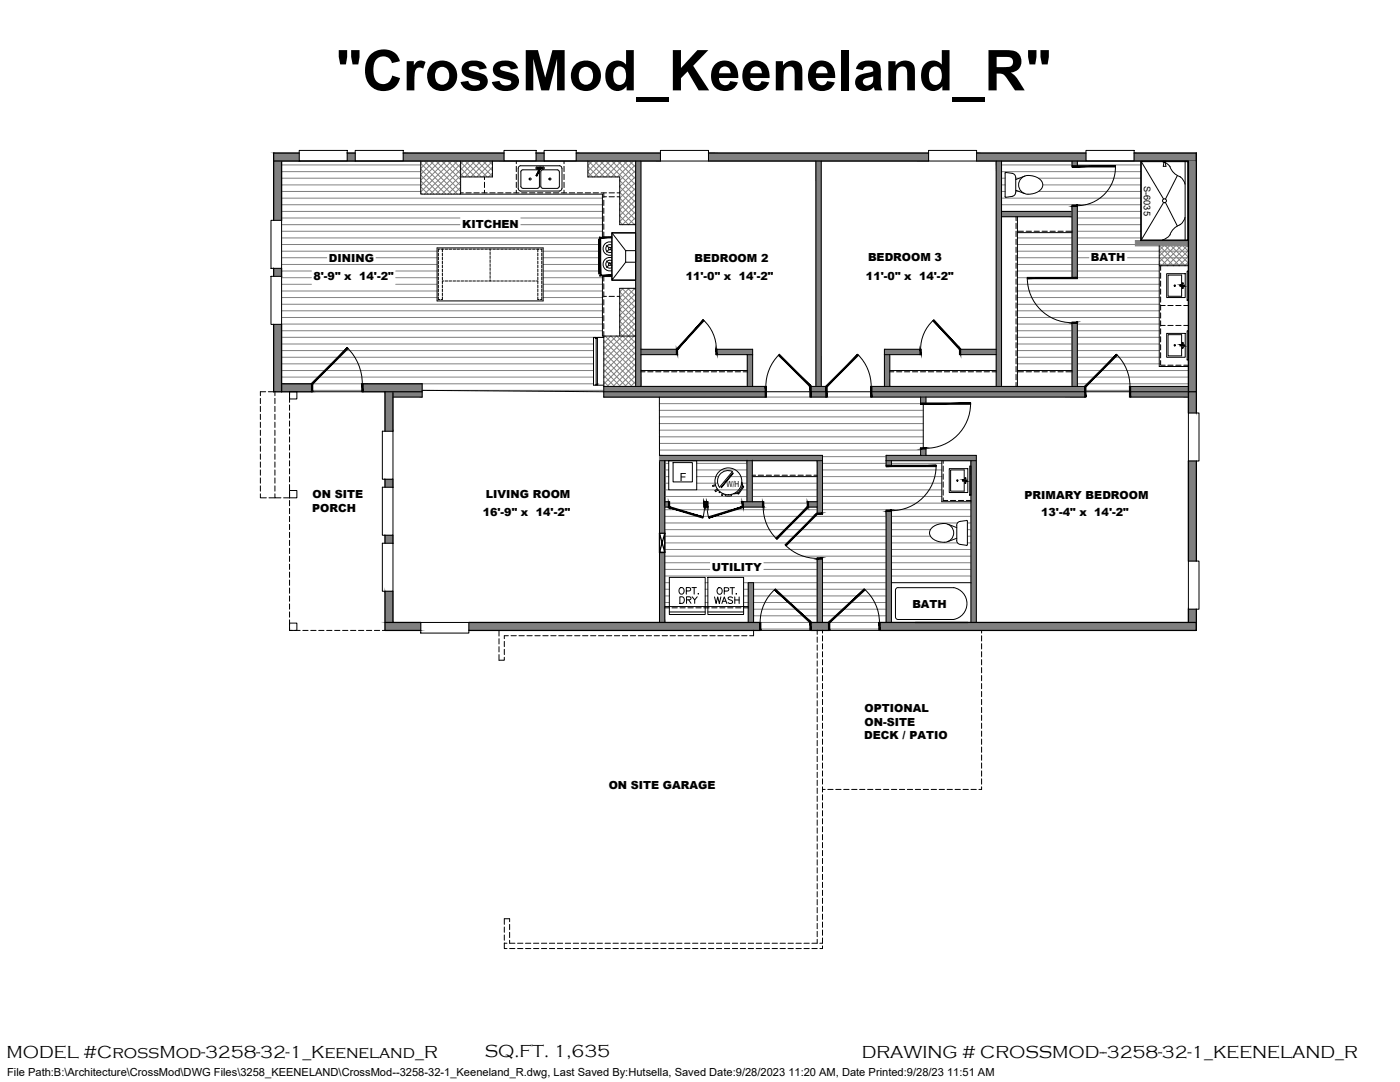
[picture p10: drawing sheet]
<svg xmlns="http://www.w3.org/2000/svg" width="279mm" height="216mm" viewBox="0 0 279 216" stroke-linecap="round" stroke-linejoin="round" font-family="sans-serif">
<!-- layer: CAB -->
<g fill="none" stroke="#000" stroke-width=".2">
<path d="M84 32.1v6.6h7.9v-6.6M91.9 38.7h28.3v8.5h1.9M91.9 38.5h.6M93 38.5h1M94.6 38.5h1M96.2 38.5h1M96.7 35.3v.5M96.7 36.4v1M96.7 38v.5M97.7 38.5h1.1M98.3 32.1v3.2h-6.4M99.3 38.5h1.1"/>
<path d="M100.9 38.5h1.1M102.5 38.5h1.1M103 32.1v.6M103 33.2v1M103 34.8v1M103 36.4v1M103 38v.5M104.1 38.5h1.1M105.7 38.5h1M107.3 38.5h1M108.9 38.5h1M110.4 38.5h1.1"/>
<path d="M112 38.5h1.1M112.6 32.1v.6M112.6 33.2v1M112.6 34.8v1M112.6 36.4v1M112.6 38v.5M113.6 38.5h1.1M115.2 38.5h1.1M116.8 38.5h1.1M117.3 32.1v3.2h6.4v9.5h3.2M118.4 38.5h1M120 38.5h1"/>
<path d="M120.5 39.3h.5M120.5 38.5v.9M120.5 39.9v1.1M121.6 38.5h1M121.6 39.3h1M123.1 38.5h.6M123.1 39.3h.6M87.2 49.5h21.2v10.5h-21.2zM87.5 50.5v.6M87.5 51.3v.5M87.5 52.1v.5M87.5 52.9v.5"/>
<path d="M87.5 53.7v.5M87.5 54.5v.5M87.5 55.3v.5M87.5 56.1v.5M87.5 56.9v.5M87.5 57.7v.5M87.5 58.5v.5M87.5 59.2v.6h.3M87.8 49.7h-.3v.5M88 49.7h.5M88.3 49.7v.5M88.3 50.5v.6"/>
<path d="M88.3 51.3v.5M88.3 52.1v.5M88.3 52.9v.5M88.3 53.7v.5M88.3 54.5v.5M88.3 55.3v.5M88.3 56.9v.5M88.3 57.7v.5M88.3 58.5v.5M88.3 59.2v.6h-.3M88.5 56.1h-.2v.5M88.8 56.1h.5"/>
<path d="M88.8 49.7h.5M89.6 56.1h.5M89.6 49.7h.5M90.4 56.1h.5M90.4 49.7h.5M91.2 56.1h.5M91.2 49.7h.5M92 56.1h.5M92 49.7h.5M92.8 56.1h.5M92.8 49.7h.5M93.6 56.1h.5"/>
<path d="M93.6 49.7h.5M94.4 56.1h.5M94.4 49.7h.5M95.2 56.1h.5M95.2 49.7h.5M95.9 56.1h.6M95.9 49.7h.6M96.8 56.1h.5M96.8 49.7h.5M97.5 56.1h.6M97.5 49.7h.6M97.8 49.7v.3"/>
<path d="M97.8 50.2v.6M97.8 51.1v.5M97.8 51.8v.6M97.8 52.6v.6M97.8 53.4v.6M97.8 54.2v.6M97.8 55v.5M97.8 55.8v.3M98.3 56.1h.6M98.3 49.7h.6M99.1 56.1h.6M99.1 49.7h.6"/>
<path d="M99.9 56.1h.6M99.9 49.7h.6M100.7 56.1h.5M100.7 49.7h.5M101.5 56.1h.5M101.5 49.7h.5M102.3 56.1h.5M102.3 49.7h.5M103.1 56.1h.5M103.1 49.7h.5M103.9 56.1h.5M103.9 49.7h.5"/>
<path d="M104.7 56.1h.5M104.7 49.7h.5M105.5 56.1h.5M105.5 49.7h.5M106.3 56.1h.5M106.3 49.7h.5M107.1 56.1h.2v.5M107.1 49.7h.2M107.3 59.2v.6h.3M107.3 50.5v.6M107.3 51.3v.5M107.3 52.1v.5"/>
<path d="M107.3 52.9v.5M107.3 53.7v.5M107.3 54.5v.5M107.3 55.3v.5M107.3 56.9v.5M107.3 57.7v.5M107.3 58.5v.5M107.6 49.7h-.3v.5M107.9 49.7h.2v.5M108.1 59.2v.6h-.2M108.1 50.5v.6M108.1 51.3v.5"/>
<path d="M108.1 52.1v.5M108.1 52.9v.5M108.1 53.7v.5M108.1 54.5v.5M108.1 55.3v.5M108.1 56.1v.5M108.1 56.9v.5M108.1 57.7v.5M108.1 58.5v.5M120.5 41.5v1.1M120.5 43.1v1.1M120.5 44.7v1.1"/>
<path d="M120.5 46.3v.9M120.5 55.2v.9M120.5 56.6v1.1M120.5 58.2v1.1M120.5 59.8v1.1M120.5 59.1h.5M121.6 59.1h1M122.1 55.2h-1.9v11.9h6.7M123.1 59.1h.6M126.9 57.5h-3.2v9.6M202.8 43.2v.8M202.8 44.6v1"/>
<path d="M202.8 46.1v1.1M202.8 47.7v1.1M202.8 49.3v1.1M202.8 50.9v1.1M202.8 52.5v1.1M202.8 54.1v1M202.8 55.7v1M202.8 57.3v1M202.8 58.8v1.1M203.1 43.2v33.9M203.1 46.4h10.9M203.1 46.1h1.2"/>
<path d="M204.8 46.1h1M206.4 46.1h1M208 46.1h1M209.6 46.1h1M211.1 46.1h1.1M212.7 46.1h1.3M231.4 49.1v3.9h5.8M231.4 53v20.1h5.8M231.6 53v1M231.6 54.5v1M231.6 56.1v1M231.6 57.7v1"/>
<path d="M231.6 59.2v1.1M52 79.5v1M53 78.2h-1v.8M53.6 78.2h1M54.9 78.2v.8M54.9 79.5v1M57.8 78.2h1.4v1.4h-1.4zM57.8 78.2v.5M57.8 79.2v1.1M62.3 78.2h10M120.5 61.4v1M120.5 63v1"/>
<path d="M120.5 64.6v1M120.5 66.1v11M127.9 73.9h21.2M127.9 74.2h.8M129.3 74.2h1M130.9 74.2h1M132.4 74.2h1.1M134 74.2h1.1M135.6 74.2h1.1M137.2 74.2h1.1M138.8 74.2h1M140.4 74.2h1"/>
<path d="M142 74.2h1M143.6 74.2h1M145.1 74.2h1.1M146.7 74.2h1.1M148.3 74.2h.8M177.6 73.9h21.2M177.6 74.2h.8M178.9 74.2h1.1M180.5 74.2h1.1M182.1 74.2h1.1M183.7 74.2h1M185.3 74.2h1.1"/>
<path d="M186.9 74.2h1M188.5 74.2h1M190.1 74.2h1M191.6 74.2h1.1M193.2 74.2h1.1M194.8 74.2h1.1M196.4 74.2h1.1M198 74.2h.8M202.8 60.4v1.1M202.8 62v1.1M202.8 63.6v1.1M202.8 65.2v1.1"/>
<path d="M202.8 66.8v1M202.8 68.4v1M202.8 70v1M202.8 71.5v1.1M202.8 73.1v1.1M202.8 74.7v1.1M202.8 76.3v.8M203.1 73.9h10.9M203.1 74.2h1.2M204.8 74.2h1M206.4 74.2h1M208 74.2h1"/>
<path d="M209.6 74.2h1M211.1 74.2h1.1M212.7 74.2h1.3M231.6 71.9v1h.9M231.6 61h.9M231.6 60.8v1.1M231.6 62.4v1.1M231.6 64v1.1M231.6 65.6v1.1M231.6 67.2v1M231.6 68.8v1M231.6 70.4v1"/>
<path d="M231.6 64.9h.9M233.1 61h1M233.1 72.9h1M233.1 64.9h1M234.7 61h1M234.7 72.9h1M234.7 64.9h1M236.2 61h1M236.2 72.9h1M236.2 64.9h1M52 98.5v.8h1.1M52 81.1v1"/>
<path d="M52 82.7v1M52 84.2v1.1M52 85.8v1.1M52 87.4v1.1M52 89v1.1M52 90.6v1.1M52 92.2v1M52 93.8v1M52 95.4v1M52 96.9v1.1M53.7 99.3h1.2M54.9 98.5v.8h1.2"/>
<path d="M54.9 81.1v1M54.9 82.7v1M54.9 84.2v1.1M54.9 85.8v1.1M54.9 87.4v1.1M54.9 89v1.1M54.9 90.6v1.1M54.9 92.2v1M54.9 93.8v1M54.9 95.4v1M54.9 96.9v1.1M56.6 99.3h1.2"/>
<path d="M57.8 97.9h1.4v1.4h-1.4zM57.8 80.8v1.1M57.8 82.4v1.1M57.8 84v1M57.8 85.6v1M57.8 87.2v1M57.8 88.8v1M57.8 90.3v1.1M57.8 91.9v1.1M57.8 93.5v1.1M57.8 95.1v1.1M57.8 96.7v1"/>
<path d="M57.8 98.3v1M57.8 99.9v1M150.1 95.1h13M150.1 94.8h.7M151.3 94.8h1.1M152.9 94.8h1.1M154.5 94.8h1.1M156.1 94.8h1M157.7 94.8h1M159.3 94.8h1M160.8 94.8h1.1M162.4 94.8h.7"/>
<path d="M188 91.9v8.2h5.8M188.2 99.3v.6h.9M188.2 91.9v.6M188.2 93v1M188.2 94.6v1M188.2 96.2v1M188.2 97.7v1.1M189.7 99.9h1M191.3 99.9h1M192.8 99.9h1M57.8 101.5v1M57.8 103v1.1"/>
<path d="M57.8 104.6v1.1M57.8 106.2v1.1M57.8 107.8v1.1M57.8 109.4v1M57.8 111v1M57.8 112.6v1M57.8 114.2v1M57.8 115.7v1.1M57.8 117.3v1.1M57.8 118.9v1.1M57.8 125.3v.5v-1.5h1.4v1.5h-1.4h.5M57.8 120.5v1.1"/>
<path d="M57.8 122.1v1M57.8 123.7v1M58.8 125.8h1.1M60.4 125.8h1.1M62 125.8h1.1M63.6 125.8h1.1M65.2 125.8h1.1M66.8 125.8h1M68.4 125.8h1M70 125.8h1M71.5 125.8h1.1M73.1 125.8h1.1"/>
<path d="M74.7 125.8h1.1M76.3 125.8h.5M99.6 130.6v1.1h1v-.6M99.6 125.8v1.1M99.6 127.4v1.1M99.6 129v1.1M100.6 128v1M100.6 129.6v1M101.5 126.9h-.9v.5M102 126.9h1M103.6 126.9h1M105.2 126.9h1"/>
<path d="M106.7 126.9h1.1M108.3 126.9h1.1M109.9 126.9h1.1M111.5 126.9h1.1M113.1 126.9h1.1M114.7 126.9h1M116.3 126.9h1M117.9 126.9h1M119.4 126.9h1.1M121 126.9h1.1M122.6 126.9h1.1M124.2 126.9h1.1"/>
<path d="M125.8 126.9h1.1M127.4 126.9h1M129 126.9h1M130.6 126.9h1M132.1 126.9h1.1M132.7 121h16.6M132.7 121.3h.9M133.7 126.9h1.1M135.3 126.9h1.1M136.9 126.9h1.1M138.5 126.9h1.1M140.1 126.9h1"/>
<path d="M141.7 126.9h1M143.3 126.9h1M144.8 126.9h1.1M146.4 126.9h1.1M148 126.9h1.1M150.4 125.8v1.1h-.8M151.7 125.8h10.1M163.1 125.8v.8M163.1 127.1v1.1M163.1 128.7v1.1M163.1 130.3v1M163.1 131.9v1"/>
<path d="M163.1 133.5v1M163.1 135v1.1M163.1 136.6v1.1M163.1 138.2v1.1M163.1 139.8v1.1M164.1 125.8v.5M164.1 126.9v1M164.1 128.4v1.1M164.1 130v1.1M164.1 131.6v1.1M164.1 133.2v1.1M164.1 134.8v1"/>
<path d="M164.1 136.4v1M164.1 138v1M164.1 139.6v1M165.5 125.8h10M195.9 125.8v.5M195.9 126.9v1M195.9 128.4v1.1M195.9 130v1.1M195.9 131.6v1.1M195.9 133.2v1.1M195.9 134.8v1M195.9 136.4v1"/>
<path d="M195.9 138v1M195.9 139.6v1M163.1 141.4v1.1M163.1 143v1M163.1 144.6v1M163.1 146.2v1M163.1 147.7v1.1M163.1 149.3v1.1M163.1 150.9v1.1M163.1 152.5v1.1M163.1 154.1v1.1M163.1 155.7v1"/>
<path d="M163.1 157.3v1M163.1 158.9v1M164.1 157.5h.6M164.1 141.1v1.1M164.1 142.7v1.1M164.1 144.3v1.1M164.1 145.9v1M164.1 147.5v1M164.1 149.1v1M164.1 150.6v1.1M164.1 152.2v1.1M164.1 153.8v1.1"/>
<path d="M164.1 155.4v1.1M164.1 157v1.1M164.1 158.6v1M165.2 157.5h1.1M166.8 157.5h1.1M168.4 157.5h1M170 157.5h1M171.6 157.5h1M173.1 157.5h1.1M174.7 157.5h1.1M176.3 157.5h1.1M177.9 157.5h1.1"/>
<path d="M179.5 157.5h1.1M181.1 157.5h1M182.7 157.5h1M184.3 157.5h1M185.8 157.5h1.1M187.4 157.5h1.1M189 157.5h1.1M190.6 157.5h1.1M192.2 157.5h1.1M193.8 157.5h1M195.9 141.1v1.1M195.9 142.7v1.1"/>
<path d="M195.9 144.3v1.1M195.9 145.9v1M195.9 147.5v1M195.9 149.1v1M195.9 150.6v1.1M195.9 152.2v1.1M195.9 153.8v1.1M195.9 155.4v1.1M195.9 157v.5h-.5M163.1 160.4v1.1M163.1 162v1.1M163.1 163.6v1.1"/>
<path d="M163.1 165.2v1.1M163.1 166.8v1.1M163.1 168.4v1M163.1 170v1M163.1 171.6v1M163.1 173.1v1.1M163.1 174.7v1.1M163.1 176.3v1.1M163.1 177.9v1.1M163.1 179.5v1.1M164.1 160.2v1M164.1 161.8v1"/>
<path d="M164.1 163.3v1.1M164.1 164.9v1.1M164.1 166.5v1.1M164.1 168.1v1.1M164.1 169.7v1.1M164.1 171.3v1M164.1 172.9v1M164.1 174.5v1M164.1 176v1.1M164.1 177.6v1.1M164.1 179.2v1.1M100.6 188.2v1.1h.6"/>
<path d="M100.6 185v1M100.6 186.6v1M100.6 188.2h.6M101.7 183.9v-.6h-1.1v1.1M101.7 189.3h1.1M101.7 184.4v1.1M101.7 186v1.1M101.7 187.6v.6h1.1M103.3 189.3h1.1M103.3 188.2h1.1M104.9 189.3h1M104.9 188.2h1"/>
<path d="M106.5 189.3h1M106.5 188.2h1M108.1 189.3h1M108.1 188.2h1M109.6 189.3h1.1M109.6 188.2h1.1M111.2 189.3h1.1M111.2 188.2h1.1M112.8 189.3h1.1M112.8 188.2h1.1M114.4 189.3h1.1M114.4 188.2h1.1"/>
<path d="M116 189.3h1.1M116 188.2h1.1M117.6 189.3h1M117.6 188.2h1M119.2 189.3h1M119.2 188.2h1M120.8 189.3h1M120.8 188.2h1M122.3 189.3h1.1M122.3 188.2h1.1M123.9 189.3h1.1M123.9 188.2h1.1"/>
<path d="M125.5 189.3h1.1M125.5 188.2h1.1M127.1 189.3h1.1M127.1 188.2h1.1M128.7 189.3h1.1M128.7 188.2h1.1M130.3 189.3h1M130.3 188.2h1M131.9 189.3h1M131.9 188.2h1M133.5 189.3h1M133.5 188.2h1"/>
<path d="M135 189.3h1.1M135 188.2h1.1M136.6 189.3h1.1M136.6 188.2h1.1M138.2 189.3h1.1M138.2 188.2h1.1M139.8 189.3h1.1M139.8 188.2h1.1M141.4 189.3h1.1M141.4 188.2h1.1M143 189.3h1M143 188.2h1"/>
<path d="M144.6 189.3h1M144.6 188.2h1M146.2 189.3h1M146.2 188.2h1M147.7 189.3h1.1M147.7 188.2h1.1M149.3 189.3h1.1M149.3 188.2h1.1M150.9 189.3h1.1M150.9 188.2h1.1M152.5 189.3h1.1M152.5 188.2h1.1"/>
<path d="M154.1 189.3h1.1M154.1 188.2h1.1M155.7 189.3h1M155.7 188.2h1M157.3 189.3h1M157.3 188.2h1M158.9 189.3h1M158.9 188.2h1M160.4 189.3h1.1M160.4 188.2h1.1M162 189.3h1.1M163.1 187.4v.8h-1.1"/>
<path d="M163.1 181.1v1M163.1 182.7v1M163.1 184.3v1M163.1 185.8v1.1M164.1 188.7v.6h-.5M164.1 180.8v1.1M164.1 182.4v1.1M164.1 184v1M164.1 185.6v1M164.1 187.2v1h-.5"/>
</g>
<!-- layer: SALESLIT -->
<g fill="#808080" stroke="#808080" stroke-width=".2">
<path d="M120.5 78.2h32.3z"/>
<path d="M120.5 78.2h32.3v1z"/>
<path d="M120.5 77.1h32.3z"/>
<path d="M120.5 77.1h32.3v1.1z"/>
<path d="M149.1 70.8h1.1v6.3z"/>
<path d="M54.6 32.1l1.6 11.9v-11.9zM54.6 32.1l1.6 11.9h-1.6z"/>
<path d="M56.2 76.6l6.1 1.6v-1.6zM56.2 76.6l6.1 1.6h-6.1z"/>
<path d="M54.6 64.7l1.6 13.5v-13.5zM54.6 64.7l1.6 13.5h-1.6z"/>
<path d="M54.6 30.5l5.1 1.6v-1.6zM54.6 30.5l5.1 1.6h-5.1z"/>
<path d="M69.3 30.5l1.6 1.6v-1.6zM69.3 30.5l1.6 1.6h-1.6z"/>
<path d="M80.5 30.5l20.1 1.6v-1.6zM80.5 30.5l20.1 1.6h-20.1z"/>
<path d="M107 30.5l1.6 1.6v-1.6zM107 30.5l1.6 1.6h-1.6z"/>
<path d="M115 30.5l16.8 1.6v-1.6zM115 30.5l16.8 1.6h-16.8z"/>
<path d="M141.4 30.5l43.9 1.6v-1.6zM141.4 30.5l43.9 1.6h-43.9z"/>
<path d="M194.9 30.5l21.8 1.6v-1.6zM194.9 30.5l21.8 1.6h-21.8z"/>
<path d="M226.3 30.5l12.5 1.6v-1.6zM226.3 30.5l12.5 1.6h-12.5z"/>
<path d="M126.9 32.1l1 45v-45zM126.9 32.1l1 45h-1z"/>
<path d="M162.8 32.1l1.1 45v-45zM162.8 32.1l1.1 45h-1.1z"/>
<path d="M214 32.1l1 1.1v-1.1zM214 32.1l1 1.1h-1z"/>
<path d="M198.8 32.1l1.1 45v-45zM198.8 32.1l1.1 45h-1.1z"/>
<path d="M237.2 32.1l1.6 15.9v-15.9zM237.2 32.1l1.6 15.9h-1.6z"/>
<path d="M237.2 48l1.6 30.2v-30.2zM237.2 48l1.6 30.2h-1.6z"/>
<path d="M237.2 78.2l1.6 4.2v-4.2zM237.2 78.2l1.6 4.2h-1.6z"/>
<path d="M226.6 48l10.6 1.1v-1.1zM226.6 48l10.6 1.1h-10.6z"/>
<path d="M225.5 77.1l11.7 1.1v-1.1zM225.5 77.1l11.7 1.1h-11.7z"/>
<path d="M76.8 118l1.6 6.2v-6.2zM76.8 118l1.6 6.2h-1.6z"/>
<path d="M78.4 78.2l5.8 1v-1zM78.4 78.2l5.8 1h-5.8z"/>
<path d="M76.8 78.2l1.6 7.8v-7.8zM76.8 78.2l1.6 7.8h-1.6z"/>
<path d="M72.3 76.6l11.9 1.6v-1.6zM72.3 76.6l11.9 1.6h-11.9z"/>
<path d="M76.8 124.2l7.2 1.6v-1.6zM76.8 124.2l7.2 1.6h-7.2z"/>
<path d="M93.6 124.2l58.1 1.6v-1.6zM93.6 124.2l58.1 1.6h-58.1z"/>
<path d="M161.8 124.2l3.7 1.6v-1.6zM161.8 124.2l3.7 1.6h-3.7z"/>
<path d="M175.5 124.2l63.3 1.6v-1.6zM175.5 124.2l63.3 1.6h-63.3z"/>
<path d="M131.6 110.2l1.1 14v-14zM131.6 110.2l1.1 14h-1.1z"/>
<path d="M149.3 116.3l1.1 7.9v-7.9zM149.3 116.3l1.1 7.9h-1.1z"/>
<path d="M163.1 111.4l1 12.8v-12.8zM163.1 111.4l1 12.8h-1z"/>
<path d="M176.8 101.9l1.1 22.3v-22.3zM176.8 101.9l1.1 22.3h-1.1z"/>
<path d="M193.8 91.9l1 32.3v-32.3zM193.8 91.9l1 32.3h-1z"/>
<path d="M237.2 121.6l1.6 2.6v-2.6zM237.2 121.6l1.6 2.6h-1.6z"/>
<path d="M237.2 92l1.6 20v-20zM237.2 92l1.6 20h-1.6z"/>
<path d="M225.5 78.2l11.7 1v-1zM225.5 78.2l11.7 1h-11.7z"/>
<path d="M120.5 79.2h32.3zM120.5 78.2l32.3 1h-32.3z"/>
<path d="M120.5 78.2h32.3zM120.5 77.1l32.3 1.1h-32.3z"/>
<path d="M127.9 69.7l7.2 1.1v-1.1zM127.9 69.7l7.2 1.1h-7.2z"/>
<path d="M191.6 69.7l7.2 1.1v-1.1zM191.6 69.7l7.2 1.1h-7.2z"/>
<path d="M199.9 42.2l14.1 1v-1zM199.9 42.2l14.1 1h-14.1z"/>
<path d="M161.8 77.1l3.2 1.1v-1.1zM161.8 77.1l3.2 1.1h-3.2zM161.8 78.2l3.2 1v-1zM161.8 78.2l3.2 1h-3.2z"/>
<path d="M173.9 77.1l42.7 1.1v-1.1zM173.9 77.1l42.7 1.1h-42.7zM173.9 78.2l42.7 1v-1zM173.9 78.2l42.7 1h-42.7z"/>
<path d="M149.1 77.1h1.1zM149.1 70.8l1.1 6.3h-1.1z"/>
<path d="M143 69.7l7.2 1.1v-1.1zM143 69.7l7.2 1.1h-7.2z"/>
<path d="M176.5 70.8l1.1 6.3v-6.3zM176.5 70.8l1.1 6.3h-1.1z"/>
<path d="M214 64.4l1 12.7v-12.7zM214 64.4l1 12.7h-1z"/>
<path d="M183.7 89.5l1.1 1.4v-1.4zM183.7 89.5l1.1 1.4h-1.1z"/>
<path d="M176.8 90.9l18 1v-1zM176.8 90.9l18 1h-18z"/>
<path d="M176.8 91.9l1.1 1.1v-1.1zM176.8 91.9l1.1 1.1h-1.1z"/>
<path d="M183.7 79.2l1.1 1.3v-1.3zM183.7 79.2l1.1 1.3h-1.1z"/>
<path d="M176.5 69.7l7.2 1.1v-1.1zM176.5 69.7l7.2 1.1h-7.2z"/>
<path d="M214 41.1l1 14.4v-14.4zM214 41.1l1 14.4h-1z"/>
<path d="M54.6 53.6l1.6 1.5v-1.5zM54.6 53.6l1.6 1.5h-1.6z"/>
<path d="M131.6 91.9l1.1 14.5v-14.5zM131.6 91.9l1.1 14.5h-1.1z"/>
<path d="M132.7 100.1l.8 .8v-.8zM132.7 100.1l.8 .8h-.8z"/>
<path d="M132.7 100.9l.8 .3v-.3zM132.7 100.9l.8 .3h-.8z"/>
<path d="M131.6 90.9l32.5 1v-1zM131.6 90.9l32.5 1h-32.5z"/>
<path d="M163.1 91.9l1 10.6v-10.6zM163.1 91.9l1 10.6h-1z"/>
<path d="M149.1 91.9l1 8.2v-8.2zM149.1 91.9l1 8.2h-1z"/>
<path d="M161.2 100.1l1.9 1.1v-1.1zM161.2 100.1l1.9 1.1h-1.9z"/>
<path d="M148.2 100.1l4.1 1.1v-1.1zM148.2 100.1l4.1 1.1h-4.1z"/>
<path d="M76.8 106.8l1.6 1.6v-1.6zM76.8 106.8l1.6 1.6h-1.6z"/>
<path d="M76.8 95.6l1.6 1.6v-1.6zM76.8 95.6l1.6 1.6h-1.6z"/>
<path d="M140.6 100.1l.5 1.1v-1.1zM140.6 100.1l.5 1.1h-.5z"/>
</g>
<g fill="none" stroke="#808080" stroke-width=".2">
<path d="M56.2 32.9h27.8M56.2 34.2h27.8M56.2 35.6h27.8M56.2 36.9h27.8M56.2 38.2h27.8M56.2 39.5h64M84 38.4l.3 .3M84 37.3l1.4 1.4M84 36.1l2.6 2.6M84 34.9l3.8 3.8M84 33.8l5 4.9M84 32.6l6.1 6.1"/>
<path d="M84.3 32.1l-.3 .3M84.7 32.1l6.6 6.6M85.5 32.1l-1.5 1.5M85.9 32.1l6 6.1M86.6 32.1l-2.6 2.7M87 32.1l4.9 4.9M87.8 32.1l-3.8 3.9M88.2 32.1l3.7 3.8M89 32.1l-5 5M89.4 32.1l3.1 3.2M90.1 32.1l-6.1 6.2M90.5 32.1l3.2 3.2"/>
<path d="M91.3 32.1l-6.6 6.6M91.7 32.1l3.2 3.2M91.9 36.2l-2.5 2.5M91.9 37.4l-1.3 1.3M91.9 38.5l-.2 .2M92.5 32.1l-6.6 6.6M92.9 32.1l3.1 3.2M93.7 32.1l-6.7 6.6M94 32.1l3.2 3.2M94.8 32.1l-6.6 6.6M95.2 32.1l3.1 3.1M96 32.1l-3.2 3.2"/>
<path d="M96.4 32.1l1.9 1.9M97.2 32.1l-3.2 3.2M97.5 32.1l.8 .8M98.3 32.2l-3.1 3.1M98.3 33.4l-2 1.9M98.3 34.5l-.8 .8M117.3 34.4l1 .9M117.3 33.2l2.1 2.1M117.4 32.1l3.2 3.2M118.2 32.1l-.9 .9M118.6 32.1l3.2 3.2M119.4 32.1l-2.1 2.1"/>
<path d="M119.8 32.1l3.1 3.2M120.5 32.1l-3.1 3.2M120.9 32.1l6 5.9M121.7 32.1l-3.1 3.2M122.1 32.1l4.8 4.8M122.9 32.1l-3.2 3.2M123.3 32.1l3.6 3.6M123.7 37.2l3.2 3.2M124.1 32.1l-3.2 3.2M124.4 32.1l2.5 2.4M125.2 32.1l-3.2 3.2M125.6 32.1l1.3 1.3"/>
<path d="M126.4 32.1l-3.2 3.2M126.8 32.1l.1 .1M126.9 32.9l-3.2 3.1 3.2 3.2M126.9 34l-3.2 3.2M126.9 35.2l-3.2 3.2 3.2 3.2M126.9 36.4l-3.2 3.1 3.2 3.2M126.9 37.5l-3.2 3.2 3.2 3.2M126.9 38.7l-3.2 3.2M126.9 39.9l-3.2 3.2 1.8 1.7M199.9 32.9h14.1M199.9 34.2h27.7M199.9 35.6h.7"/>
<path d="M199.9 36.9h.7M199.9 38.2h.7M199.9 39.5h27.7M202.7 35.6h.7M202.7 38.2h.7M207.3 35.6h20.3M207.3 38.2h20.3M208.1 36.9h19.5M215 32.9h12.6M56.2 40.9h64M56.2 42.2h64M56.2 43.5h35.6"/>
<path d="M56.2 44.8h35.6M56.2 46.1h64M56.2 47.5h63.6M56.2 48.8h63.6M56.2 50.1h31M56.2 51.4h9M56.2 52.8h31M56.2 54.1h5.9M56.2 55.4h5.9M56.2 56.7h5.9M56.2 58.1h31M56.2 59.4h31"/>
<path d="M75 51.4h12.2M79 54.1h8.2M79 55.4h8.2M79 56.7h8.2M103.9 43.5h16.3M103.9 44.8h16.3M108.4 50.1h11.4M108.4 51.4h11.4M108.4 52.8h11.4M108.4 54.1h11.4M108.4 55.4h11.8M108.4 56.7h11.8"/>
<path d="M108.4 58.1h11.8M108.4 59.4h11.8M123.7 41.9l2.9 2.9M124.1 57.5l2.8 2.8M124.4 57.5l-.7 .8 3.2 3.1M125.3 57.5l1.6 1.6M125.6 57.5l-1.9 1.9 3.2 3.2M126.4 57.5l.5 .4M126.7 57.5l-3 3.1 3.2 3.2M126.9 41l-3.2 3.2 .6 .6M126.9 42.2l-2.7 2.6M126.9 43.4l-1.5 1.4"/>
<path d="M126.9 44.5l-.3 .3M126.9 58.6l-3.2 3.1 3.2 3.2M126.9 59.8l-3.2 3.1 3.2 3.2M199.9 40.9h27.7M203.1 47.5h10.9M203.1 48.8h10.9M203.1 50.1h10.9M203.1 51.4h10.9M203.1 52.8h10.9M203.1 54.1h10.9M203.1 55.4h10.9M203.1 56.7h28.3"/>
<path d="M203.1 58.1h28.3M203.1 59.4h28.3M215 42.2h12.6M215 43.5h12.6M215 44.8h12.6M215 46.1h12.6M215 47.5h12.6M215 48.8h22.2M215 51.4h2.3M215 52.8h22.2M215 54.1h16.4M215 55.4h16.4"/>
<path d="M225 51.4h12.2M231.4 52.5l.5 .5M231.4 51.4l1.6 1.6M231.4 50.2l2.8 2.8M231.4 49.1l4 3.9M232.2 49.1l-.8 .9M232.6 49.1l4 3.9M233.4 49.1l-2 2M233.7 49.1l3.5 3.4M234.6 49.1l-3.2 3.2M234.9 49.1l2.3 2.2M235.8 49.1l-4 3.9"/>
<path d="M236.1 49.1l1.1 1h-22.2M236.9 49.1l-3.9 3.9M237.2 50l-3.1 3M237.2 51.1l-1.9 1.9M237.2 52.3l-.7 .7M56.2 60.7h64M56.2 62h64M56.2 63.4h64M56.2 64.7h64M56.2 66h64M56.2 67.3h64.3M56.2 68.6h62.2"/>
<path d="M56.2 70h62.2M56.2 71.3h62.2M56.2 72.6h62.2M56.2 73.9h62.2M56.2 75.2h62.2M62.3 76.6h10M62.3 77.9h10M84.2 76.6h34.2M84.2 77.9h36.3M120.5 76.1l1 1M120.5 75l2.2 2.1M120.5 73.8l3.3 3.3"/>
<path d="M120.5 72.6l4.5 4.5M120.5 71.4l5.7 5.7M120.5 70.3l6.4 6.3M120.5 69.1l6.4 6.4M120.5 67.9l6.4 6.4M120.7 67.1l-.2 .2M120.8 67.1l6.1 6M121.9 67.1l-1.4 1.3M121.9 67.1l5 4.8M123 67.1l-2.5 2.5M123.1 67.1l3.8 3.7M123.7 66.4l3.2 3.2"/>
<path d="M126.9 60.9l-3.2 3.2 3.2 3.2M126.9 62.1l-3.2 3.2 3.2 3.1M126.9 63.2l-3.2 3.2M126.9 64.4l-6.4 6.4M126.9 65.6l-6.4 6.3M126.9 66.8l-6.4 6.3M126.9 67.9l-6.4 6.4M126.9 69.1l-6.4 6.3M126.9 70.3l-6.4 6.3M126.9 71.4l-5.7 5.7M126.9 72.6l-4.6 4.5M126.9 73.8l-3.4 3.3"/>
<path d="M126.9 75l-2.2 2.1M126.9 76.1l-1 1M152.8 79.2h9M165 79.2h8.9M203.1 60.7h28.3M203.1 62h28.3M203.1 63.4h28.3M203.1 64.7h10.9M203.1 66h10.9M203.1 67.3h10.9M203.1 68.6h10.9M203.1 70h10.9"/>
<path d="M203.1 71.3h10.9M203.1 72.6h10.9M215 64.7h16.4M215 66h16.4M215 67.3h16.4M215 68.6h16.4M215 70h16.4M215 71.3h16.4M215 72.6h16.4M215 73.9h22.2M215 75.2h22.2M215 76.6h22.2"/>
<path d="M216.6 77.9h8.9M131.6 80.5h52.1M131.6 81.9h52.7M131.6 83.2h52.7M131.6 84.5h52.7M131.6 85.8h52.7M131.6 87.2h52.7M131.6 88.5h52.7M131.6 89.8h52.1M132.7 92.5h.8M132.7 93.8h.8M132.7 95.1h.8"/>
<path d="M132.7 96.4h.8M132.7 97.7h.8M132.7 99.1h16.4M139 92.5h10.1M139 93.8h10.1M139 95.1h4.4M139 96.4h4.2M139 97.7h8.7M145.8 95.1h3.3M147.9 96.4h1.2M148 97.7h1.1M150.1 96.4h13"/>
<path d="M150.1 97.7h13M150.1 99.1h13M164.1 91.1h12.7M164.1 92.5h12.7M164.1 93.8h23.9M164.1 95.1h23.9M164.1 96.4h23.9M164.1 97.7h23.9M164.1 99.1h23.9M177.9 92.5h10.1M132.7 101.7h30.4M132.7 103h44.1"/>
<path d="M132.7 104.4h44.1M132.7 105.7h44.1M132.7 107h44.1M132.7 108.3h44.1M132.7 109.6h44.1M132.7 111h44.1M132.7 112.3h8.9M132.7 113.6h8.9M132.7 114.9h30.4M132.7 116.3h.9M132.7 117.6h.9M132.7 118.9h.9"/>
<path d="M133.5 100.4h7.1M140.7 116.3h.6M141.1 100.4h7.1M148.4 116.3h.9M150.4 116.3h12.7M150.4 117.6h12.7M150.4 118.9h12.7M152.3 100.4h8.9M152.4 112.3h10.7M152.4 113.6h10.7M164.1 101.7h29.7M164.1 112.3h12.7"/>
<path d="M164.1 113.6h12.7M164.1 114.9h12.7M164.1 116.3h12.7M164.1 117.6h12.7M164.1 118.9h12.7M164.1 100.4h29.7M177.9 103h15.9M177.9 104.4h13.2M177.9 105.7h7.8M177.9 107h7.8M177.9 108.3h13.2M177.9 109.6h15.9"/>
<path d="M177.9 111h15.9M177.9 112.3h15.9M177.9 113.6h15.9M177.9 114.9h15.9M193.1 104.4h.7M193.1 105.7h.7M193.1 107h.7M193.1 108.3h.7M132.7 120.2h.9M150.4 120.2h12.7M150.4 121.6h12.7M150.4 122.9h12.7"/>
<path d="M151.7 124.2h10.1M151.7 125.5h10.1M164.1 120.2h12.7M164.1 121.6h12.7M164.1 122.9h12.7M165.5 124.2h10M165.5 125.5h10"/>
</g>
<!-- layer: FPEW -->
<g fill="none" stroke="#000" stroke-width=".25">
<path d="M54.6 32.1h77.2M56.2 32.1v11.9M59.7 30.5h-5.1v13.5M69.3 30.5h1.6M80.5 30.5h20.1M107 30.5h1.6M115 30.5h16.8M141.4 30.5h43.9M141.4 32.1h43.9M194.9 30.5h21.8M194.9 32.1h43.9M226.3 30.5h12.5v51.9"/>
<path d="M237.2 32.1v50.3M54.6 53.6v1.5M56.2 53.6v1.5M54.6 64.7v13.5h7.7M56.2 64.7v13.5M56.2 76.6h6.1M72.3 78.2h11.9M72.3 76.6h11.9M76.8 78.2v7.8M78.4 78.2v7.8M237.2 78.2h1.6M76.8 95.6v1.6"/>
<path d="M78.4 95.6v1.6M237.2 92v20M238.8 92v20M76.8 106.8v1.6M76.8 118v7.8h7.2M78.4 106.8v1.6M78.4 118v6.2M131.6 106.4h1.1v3.8h-1.1v-3.8l1.1 3.8h-1.1l1.1-3.8M76.8 124.2h7.2M93.6 125.8h58.1M93.6 124.2h58.1M161.8 125.8h3.7"/>
<path d="M161.8 124.2h3.7M175.5 124.2h63.3v1.6M175.5 125.8h63.3M182.7 124.2h10.4M237.2 121.6v2.6M238.8 121.6v4.2"/>
</g>
<!-- layer: IP -->
<g fill="none" stroke="#000" stroke-width=".2">
<path d="M126.9 32.1v45M127.9 32.1v45M162.8 32.1v45M163.9 32.1v45M198.8 32.1v45M199.9 32.1v45M214 32.1v1.1M215 32.1v1.1M199.9 43.2h14.1M199.9 42.2h14.1M214 41.1v14.4M215 41.1v14.4"/>
<path d="M84.2 76.6v2.6h-5.8M120.5 78.2h32.3M127.9 70.8h7.2M127.9 69.7h7.2M143 69.7h7.2v7.4M143 70.8h7.2M149.1 70.8v6.3M152.8 77.1h-32.3v2.1h32.3M161.8 78.2h3.2M161.8 77.1h3.2M161.8 79.2h3.2M173.9 78.2h42.7"/>
<path d="M173.9 77.1h42.7M173.9 79.2h42.7M176.5 70.8h7.2M177.6 70.8v6.3M183.7 69.7h-7.2v7.4M183.7 79.2v1.3M184.8 79.2v1.3M191.6 70.8h7.2M191.6 69.7h7.2M214 64.4v12.7M215 64.4v12.7M225.5 78.2h11.7"/>
<path d="M225.5 77.1h11.7M225.5 79.2h11.7M131.6 91.9h32.5M132.7 91.9v32.3M149.1 91.8v8.3M150.1 91.8v8.3M163.1 91.9v10.6h1v-11.6h-32.5v33.3M176.8 93v-2.1h18v33.3M176.8 91.9h18M177.9 91.9v1.1M183.7 89.5v1.4M184.8 89.5v1.4"/>
<path d="M193.8 91.9v32.3M132.7 100.1h.8M132.7 101.2h.8M140.6 100.1h.5M140.6 101.2h.5M148.1 100.1h4.2M148.2 101.2h4.1M161.2 100.1h1.9M161.2 101.2h1.9M176.8 101.9v22.3M177.9 101.9v22.3M149.3 124.2v-7.9h1.1v7.9"/>
<path d="M163.1 124.2v-12.8h1v12.8"/>
</g>
<!-- layer: DR -->
<g fill="none" stroke="#000" stroke-width=".2">
<path d="M59.7 30h9.6v2.1h-9.6zM70.9 30h9.6v2.1h-9.6zM100.6 30h6.4v2.1h-6.4zM108.6 30h6.4v2.1h-6.4zM131.8 30h9.6v2.1h-9.6zM185.3 30h9.6v2.1h-9.6zM216.7 30h9.6v2.1h-9.6zM222.6 33.2a7.7 7.7 0 0 1-7.6 7.8M54.1 55.1h2.1v9.6h-2.1zM54.1 44h2.1v9.6h-2.1zM205 55.5a8.9 8.9 0 0 0 8.9 8.9M69.4 69.5a10.1 10.1 0 0 1 2.9 7.1"/>
<path d="M140.4 63.9a7.9 7.9 0 0 1 2.6 5.8M155.5 70.8a8.9 8.9 0 0 0-2.7 6.3M171.2 70.8a8.9 8.9 0 0 1 2.7 6.3M186.3 63.9a7.9 7.9 0 0 0-2.6 5.8M222.9 70.8a8.9 8.9 0 0 1 2.6 6.3M76.3 97.2h2.1v9.6h-2.1zM76.3 86h2.1v9.6h-2.1zM186.8 93a8.9 8.9 0 0 1-8.9 8.9M193.7 80.5a8.9 8.9 0 0 1-8.9 9M237.2 82.4h2.1v9.6h-2.1zM76.3 108.4h2.1v9.6h-2.1zM140.6 101.2l-.3 2"/>
<path d="M141.1 101.2l.3 2M152.3 101.2a8.9 8.9 0 0 0 2.6 6.3M154.6 117.6a8.9 8.9 0 0 0-2.9 6.6M156.8 108.8a8.9 8.9 0 0 0 6.3 2.6M172.6 117.6a8.9 8.9 0 0 1 2.9 6.6M237.2 112h2.1v9.6h-2.1zM84 124.2h9.6v2.1h-9.6z"/>
</g>
<g fill="#000" stroke="#000" stroke-width=".2">
<path d="M214 33.3h8.6v-.2zM214 33.1h8.6l-8.6 .2z"/>
<path d="M205 55.4v.2l10-.2zM205 55.6l10-.2v.2z"/>
<path d="M214 40.9v.3l1-.3zM214 41.2l1-.3v.3z"/>
<path d="M62.1 76.6v1.6h.3zM62.1 76.6h.3v1.6z"/>
<path d="M69.3 69.4l-6.9 7.3 7.1-7.1zM69.3 69.4l-6.9 7.3-.2-.2z"/>
<path d="M72.2 76.6v1.6h.3zM72.2 76.6h.3v1.6z"/>
<path d="M135 69.7v1.1h.2zM135 69.7h.2v1.1z"/>
<path d="M140.3 63.8l-5.1 6 5.3-5.8zM140.3 63.8l-5.1 6-.2-.2z"/>
<path d="M142.9 69.7v1.1h.2zM142.9 69.7h.2v1.1z"/>
<path d="M152.7 77.1v2.1h.3zM152.7 77.1h.3v2.1z"/>
<path d="M155.6 70.7l-.2 .2 6.5 6.1zM155.4 70.9l6.5 6.1-.2 .2z"/>
<path d="M161.6 77.1v2.1h.3zM161.6 77.1h.3v2.1z"/>
<path d="M164.8 77.1v2.1h.3zM164.8 77.1h.3v2.1z"/>
<path d="M171.2 70.7l-6.2 6.5 6.3-6.3zM164.8 77l6.4-6.3-6.2 6.5z"/>
<path d="M173.7 77.1v2.1h.3zM173.7 77.1h.3v2.1z"/>
<path d="M183.6 69.7v1.1h.3zM183.6 69.7h.3v1.1z"/>
<path d="M186.4 63.8l-.2 .2 5.5 5.6zM186.2 64l5.5 5.6-.2 .2z"/>
<path d="M191.5 69.7v1.1h.2zM191.5 69.7h.2v1.1z"/>
<path d="M214 64.5h1v-.2zM214 64.3h1l-1 .2z"/>
<path d="M216.5 77.1v2.1h.2zM216.5 77.1h.2v2.1z"/>
<path d="M222.8 70.7l-6.1 6.5 6.3-6.3zM222.8 70.7l-6.1 6.5-.2-.2z"/>
<path d="M225.4 77.1v2.1h.3zM225.4 77.1h.3v2.1z"/>
<path d="M183.7 89.3v.3l1.1-.3zM183.7 89.6l1.1-.3v.3z"/>
<path d="M176.8 93.1h10v-.3zM176.8 92.8h10l-10 .3z"/>
<path d="M183.7 80.7h10v-.3zM183.7 80.4h10l-10 .3z"/>
<path d="M133.4 101.3l6.9 2.1v-.3zM133.4 101.3l.2-.2 6.7 2zM133.4 100.1v1.2l.2-.2zM133.4 100.1h.2v1z"/>
<path d="M140.5 100.1l.2 1.1v-1.1zM140.5 100.1l.2 1.1h-.2z"/>
<path d="M140.5 100.1l.2 1.1v-1.1zM140.5 100.1l.2 1.1h-.2z"/>
<path d="M141 100.1l.3 1.1v-1.1zM141 100.1l.3 1.1h-.3z"/>
<path d="M141 100.1l.3 1.1v-1.1zM141 100.1l.3 1.1h-.3z"/>
<path d="M141.4 103.1l.1 .3 6.6-2.3zM141.5 103.4l6.6-2.3 .2 .2zM148.1 100.1v1l.2 .2zM148.1 100.1h.2v1.2z"/>
<path d="M152.2 100.1l.2 1.1v-1.1zM152.2 100.1l.2 1.1h-.2z"/>
<path d="M154.7 117.5l-.1 .2 7.3 6.4zM154.6 117.7l7.3 6.4-.2 .2z"/>
<path d="M154.8 107.4l.2 .2 6.1-6.5zM161.1 101.1l.2 .2-6.3 6.3z"/>
<path d="M156.7 108.7l.2 .2 6.1-6.5zM163 102.4l.2 .2-6.3 6.3z"/>
<path d="M161.1 100.1l.3 1.1v-1.1zM161.1 100.1l.3 1.1h-.3z"/>
<path d="M163.1 111.6h1v-.3zM163.1 111.3h1l-1 .3z"/>
<path d="M163.1 102.6h1v-.2zM163.1 102.4h1l-1 .2z"/>
<path d="M165.6 124.3l7.1-6.6-.2-.2zM165.4 124.1l7.1-6.6-6.9 6.8z"/>
<path d="M176.8 101.8v.2l1.1-.2zM176.8 102l1.1-.2v.2z"/>
<path d="M151.6 124.2v1.6h.2zM151.6 124.2h.2v1.6z"/>
<path d="M161.6 124.2v1.6h.3zM161.6 124.2h.3v1.6z"/>
<path d="M165.3 124.2v1.6h.3zM165.3 124.2h.3v1.6z"/>
<path d="M175.4 124.2v1.6h.3zM175.4 124.2h.3v1.6z"/>
</g>
<!-- layer: APP -->
<g fill="none" stroke="#000" stroke-width=".2">
<path d="M103.4 33.6l.3-.5h.2h7.7h.3l.2 .5M103.4 33.6v4l.3 .4 7.9 .1 .5-.2v-.3l.1-4M104.3 33.9l-.3 .2-.1 .2v2.9l.1 .2 .3 .2M104.4 33.9h3.1l.2 .4v2.9l-.2 .3-.2 .1h-2.9M107 33.5l.1-.2h1.4l.1 .3M107 33.6l.1 .1h1.4l.1-.1M107 33.5v.1M107.7 33.7l-.7 1.3 .1 .1 .8-1.4M108 34.1l.3-.2h3.1l.2 .4v3.1l-.4 .2-3.1-.1-.2-.3zM200.6 39.2l.1 .2M200.6 34.5v4.7M200.7 34.4l-.1 .1"/>
<path d="M200.7 34.4l1.3 .2a.79 .79 0 0 1 .7 .8v3M202.7 38.4a.79 .79 0 0 1-.7 .8l-1.3 .2M202.7 38l1.8 .6M203.8 35.6a2.96 2.96 0 0 1 4.2 .9 1.79 1.79 0 0 1-1.5 2.1 2.2 2.2 0 0 1-3.1-1.2 1.87 1.87 0 0 1 .4-1.8zM204.5 35.1l-1.8 .7M227.6 32.1h9.6v15.9h-9.6zM227.8 32.3l4.4 7.4M232 32.3h.3M232.3 32.4h.2l.2 .8h-.5zM232.3 32.3h-4.5v15.6h9.2v-15.6h-4.5M232.3 32.1h.2v.3h-.2zM232.5 32.4l.9 .7"/>
<path d="M233.4 33.2l.1 .1M233.5 33.3l.8 1.2 1.2 .7M235 35l-2.4 4.7M235.5 35.3l.7 .7 .3 .7M236.5 32.3v15.6M121.1 52.1l.4 .5M121.1 49l.4 .4M121.5 52.9l-.4 .5M121.5 49.8l-.4 .5M121.9 52.9l.2 .2M121.9 49.8l.2 .2M122.1 51.4a1.34 1.34 0 0 0-1.7 1.3 1.34 1.34 0 0 0 1.7 1.3"/>
<path d="M122.1 48.3a1.34 1.34 0 0 0-1.7 1.3 1.34 1.34 0 0 0 1.7 1.3M122.1 52a.79 .79 0 0 0-1.2 .7 .79 .79 0 0 0 1.2 .7M122.1 48.9a.79 .79 0 0 0-1.2 .7 .79 .79 0 0 0 1.2 .7M122.1 46.4h4.8v9.5h-4.8zM122.1 52.4l-.2 .2M122.1 49.3l-.2 .1M122.2 46.5v9.4l2.7-3.6M122.2 46.5h4.7M122.2 55.9h4.7M122.2 46.5l2.7 3.5M124.9 50h2v2.3h-2zM232.2 40.4l-4.4 7.5"/>
<path d="M232.6 40.4l2.4 4.7M232.8 54.6h3.7v4.8h-3.7zM233.1 54.9h2.7v4.2h-2.7zM233.4 47l-.6 .5-.8 .4M233.5 46.8l-.1 .2M235.5 44.9l-1.2 .7-.8 1.2M236.5 43.4l-.3 .7-.7 .7M236.9 54.1h.3v5.8h-.3zM118.4 67.3h.6v9.6h-.6zM120.5 67.3h-1.3v9.6h1.3M232.8 66.5h3.7v4.8h-3.7zM233.1 66.8h2.7v4.2h-2.7z"/>
<path d="M236.9 66h.3v5.8h-.3zM133.5 91.9h5.5v5.8h-5.5zM134.3 92.3h3.9v3.9h-3.9zM142.8 96.7l-.6 .2 .1 .2 .5-.2M143.1 97.6l-.4 .3 .1 .2 .5-.3M144.2 98.4l-.2 .4 .2 .1 .1-.4M144.7 98.6l.1 .3M145.9 98.9h-1.1M146.1 98.6l-.2 .3M146.2 94.1a2.11 2.11 0 0 0-2.5 .6 2.11 2.11 0 0 0-.1 2.5l2.6-3.1M146.2 94.4h.1l-2.3 2.9-.1-.1zM147.2 98.5h-.8"/>
<path d="M147.4 98.3l-.9 .2M148 96.2l.3 .8M148.1 96.3v.9M148.3 97l.1 .1-1 1.5-.2-.1zM189.4 93.5h3.7v4.8h-3.7zM189.7 93.8h2.7v4.2h-2.7zM193.5 93h.3v5.8h-.3zM133.6 115.2h7.1v7.4h-7.1zM141.3 115.2h7.1v7.4h-7.1zM177.9 116.3h15.9M185.8 105.5a3.1 3.1 0 0 1 4-.5 1.92 1.92 0 0 1 .2 2.4 1.92 1.92 0 0 1-2.2 .8 2.31 2.31 0 0 1-2.3-1.9zM189.1 104.6l1.8 .7"/>
<path d="M190.9 107.8a.79 .79 0 0 0 .7 .8M190.9 107.4l-1.8 .7M191.6 104a.79 .79 0 0 0-.7 .8v3M191.6 108.6l1.3 .2M192.9 103.8l.2 .2v4.7l-.2 .1M192.9 103.9l-1.3 .1M133.6 122.1h7.1M141.3 122.1h7.1M177.9 124.2h15.9M190.3 123.6a3.2 3.2 0 0 0 2.7-3.2 3.2 3.2 0 0 0-2.6-3.1h-11.4l-.3 .5v5.3l.3 .4 .2 .1h11.2"/>
<circle cx="105.8" cy="35.7" r=".2"/>
<circle cx="107.4" cy="33.5" r=".14"/>
<circle cx="108.2" cy="33.5" r=".14"/>
<circle cx="109.8" cy="35.7" r=".2"/>
<circle cx="121.7" cy="52.7" r=".24"/>
<circle cx="121.7" cy="49.6" r=".24"/>
<circle cx="232.4" cy="40.1" r=".39"/>
<circle cx="234.5" cy="57" r=".14"/>
<circle cx="236" cy="56.5" r=".14"/>
<circle cx="236" cy="57.4" r=".14"/>
<circle cx="234.5" cy="68.9" r=".14"/>
<circle cx="236" cy="68.5" r=".14"/>
<circle cx="236" cy="69.3" r=".14"/>
<circle cx="143.6" cy="98.2" r=".1"/>
<circle cx="145.4" cy="96" r="2.68"/>
<circle cx="191.1" cy="95.9" r=".14"/>
<circle cx="192.6" cy="95.4" r=".14"/>
<circle cx="192.6" cy="96.3" r=".14"/>
</g>
<!-- layer: SALESLIT -->
<path d="M84.2 77.9l36.3 .3M131.6 79.2v11.7M152.8 78.2h9M165 78.2h8.9M216.6 78.2h8.9M184.3 80.5v9" fill="none" stroke="#000" stroke-width=".2"/>
<!-- layer: APP -->
<g fill="#000" stroke="#000" stroke-width=".2">
<path d="M107.7 33.7l-.6 1.4-.1-.1zM107.7 33.7l-.6 1.4 .8-1.4z"/>
<path d="M107.7 33.4l-.1 .1h.2zM107.6 33.5h.2l-.1 .2zM107.8 33.5l-.1 .2h.1z"/>
<path d="M107.8 33.5v.2h.1zM107.8 33.5h.2l-.1 .2z"/>
<path d="M107.9 33.4l-.1 .1h.2zM107.8 33.4h.1l-.1 .1zM107.7 33.4l.1 .1v-.1z"/>
<path d="M119.5 47.7v7h.1zM119.5 47.7h.1v7z"/>
<path d="M119.9 47.5h2.2v-.2zM119.8 47.3h2.3l-2.2 .2zM119.8 47.3l.1 7.6v-7.4zM119.8 47.3l.1 7.6-.1 .1zM119.9 54.9l-.1 .1 2.3-.1zM119.8 55l2.3-.1v.1z"/>
<path d="M235.5 56.9h.8v.2zM235.5 56.9v.2h.8z"/>
<path d="M119 67.4v.1l.2-.1zM119 67.5l.2-.1v.1z"/>
<path d="M119 76.7v.1l.2-.1zM119 76.8l.2-.1v.1z"/>
<path d="M235.5 68.8h.8v.2zM235.5 68.8v.2h.8z"/>
<path d="M192.1 95.8h.9v.2zM192.1 95.8v.2h.9z"/>
</g>
<text font-size="11.2" x="67" y="18">&quot;CrossMod_Keeneland_R&quot;</text>
<g font-size="4.4">
<text x="134.8" y="121.7">DRY</text>
<text x="141.8" y="121.7">WASH</text>
</g>
<g font-size="3.6">
<text x="1.3" y="211.1">MODEL #CrossMod-3258-32-1_Keeneland_R</text>
<text x="96.8" y="210.9">SQ.FT. 1,635</text>
<text x="172" y="211.1">DRAWING # CROSSMOD--3258-32-1_KEENELAND_R</text>
</g>
<g font-size="2.2">
<text x="92.2" y="45.5">KITCHEN</text>
<text x="65.6" y="52.2">DINING</text>
<text x="138.6" y="52.2">BEDROOM 2</text>
<text x="173.2" y="52.2">BEDROOM 3</text>
<text x="217.7" y="52.2">BATH</text>
<text x="62.5" y="55.9">8'-9&quot; x 14'-2&quot;</text>
<text x="136.8" y="55.9">11'-0&quot; x 14'-2&quot;</text>
<text x="172.8" y="55.9">11'-0&quot; x 14'-2&quot;</text>
<text x="135.7" y="95.9">F</text>
<text x="62.4" y="99.4">ON SITE</text>
<text x="97" y="99.4">LIVING ROOM</text>
<text x="204.5" y="99.6">PRIMARY BEDROOM</text>
<text x="62.3" y="102.1">PORCH</text>
<text x="96.3" y="103">16'-9&quot; x 14'-2&quot;</text>
<text x="207.8" y="103">13'-4&quot; x 14'-2&quot;</text>
<text x="142" y="114">UTILITY</text>
<text x="182.1" y="121.4">BATH</text>
<text x="172.6" y="142.1">OPTIONAL</text>
<text x="172.5" y="147.5">DECK / PATIO</text>
<text x="172.6" y="144.8">ON-SITE</text>
<text x="121.5" y="157.5">ON SITE GARAGE</text>
<text x="1.4" y="214.7">File Path:B:\Architecture\CrossMod\DWG Files\3258_KEENELAND\CrossMod--3258-32-1_Keeneland_R.dwg, Last Saved By:Hutsella, Saved Date:9/28/2023 11:20 AM, Date Printed:9/28/23 11:51 AM</text>
</g>
<text font-size="1.8" x="228.3" y="37.1" transform="rotate(90 228.3 37.1)">S-6035</text>
<text font-size="1.7" x="145" y="97.3">W/H</text>
</svg>
